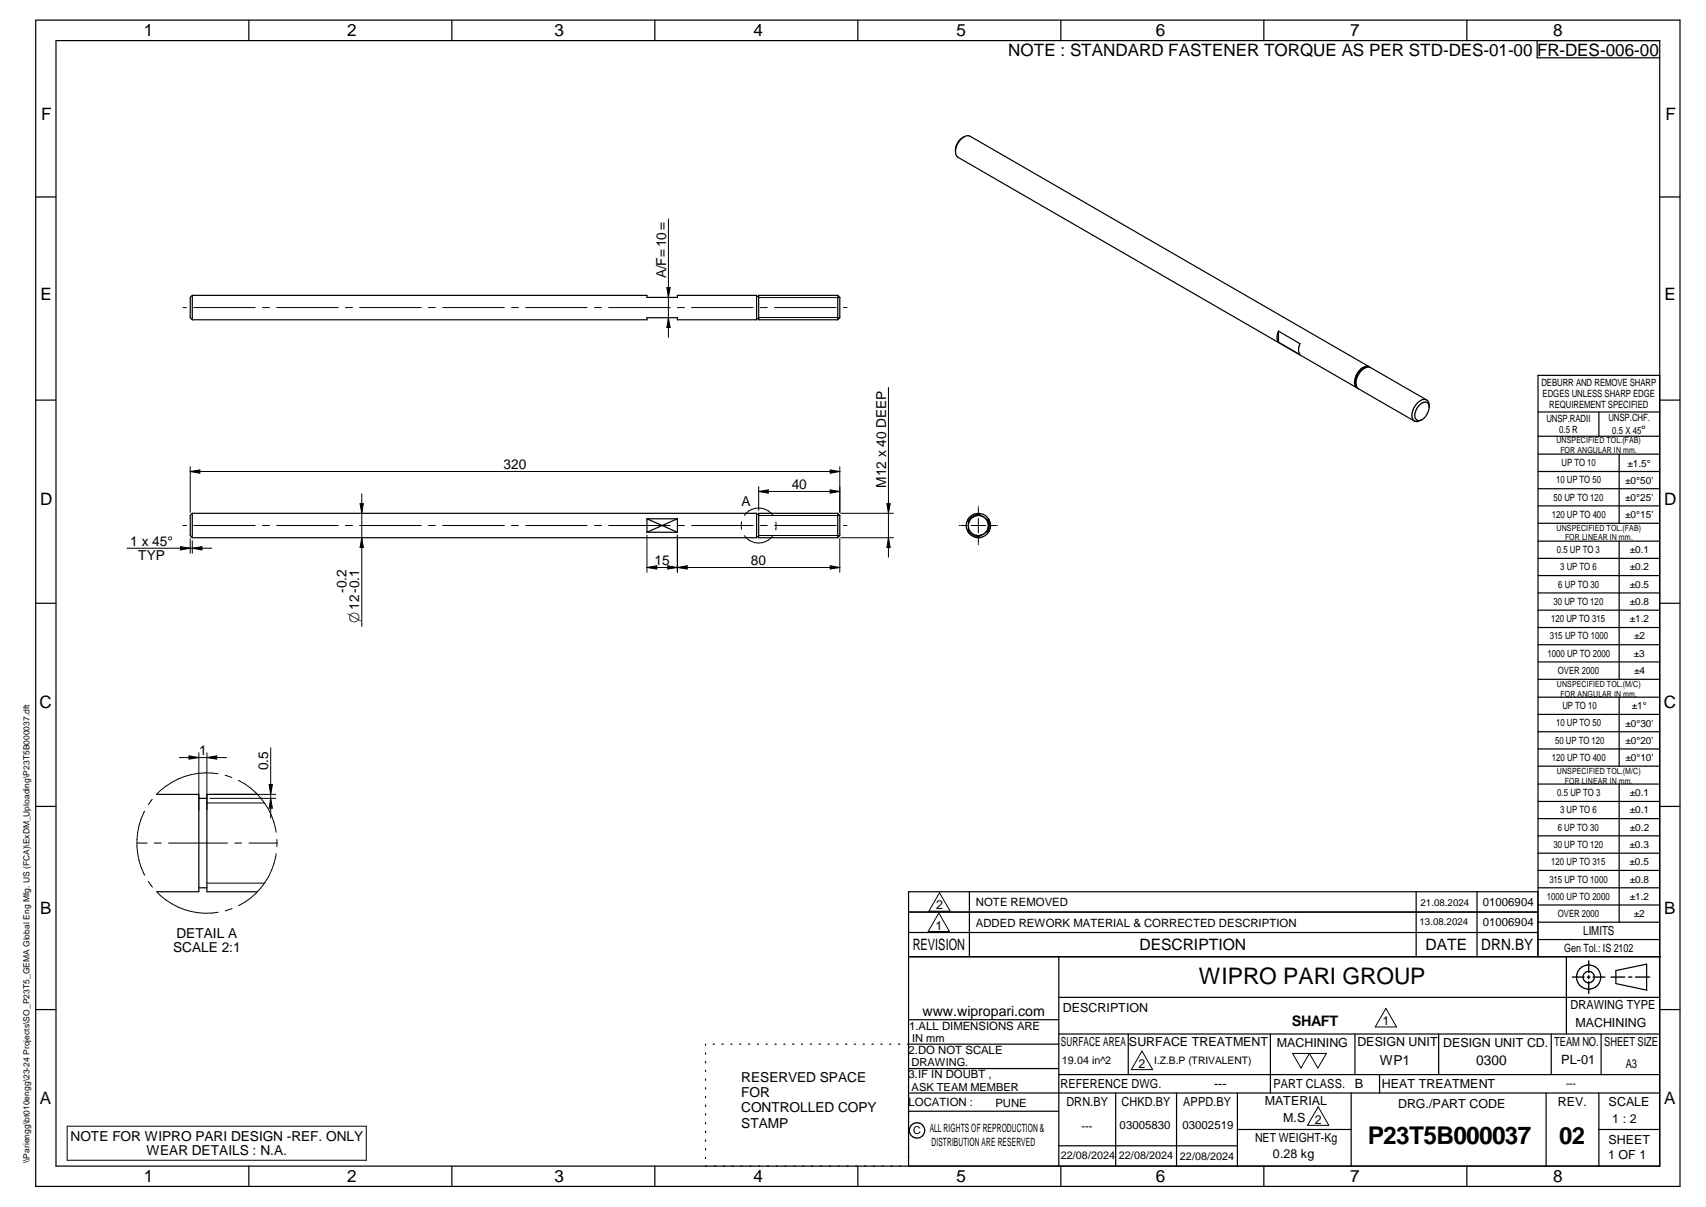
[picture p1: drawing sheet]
<svg xmlns="http://www.w3.org/2000/svg" width="420mm" height="297mm" viewBox="0 0 420 297" stroke-linecap="round" stroke-linejoin="round" font-family="sans-serif">
<g fill="none" stroke="#000" stroke-width=".3">
<path d="M8.8 5h405v287h-405zM13.8 10h395v277h-395zM61.3 5v5M111.3 5v5M161.3 5v5M211.3 5v5M261.3 5v5M311.3 5v5M361.3 5v5M378.6 10v4.2h30.2M237.4 33.7l-.3 .2a3.9 3.9 0 0 0-1.8 3M8.8 48.5h5"/>
<path d="M408.8 48.5h5M47.4 72.7l-.5 .5v5l.5 .5M47.4 72.7v6M47.4 72.7h111.9v.5h7.5v-.5h19.5v6h-19.5v-.5h-7.5v.5h-111.9M186.3 78.4h.5M186.3 72.9h.5M206.3 72.7v6M206.3 72.7h-19.5v6h19.5M206.3 72.7l.5 .5v5l-.5 .5M8.8 98.5h5M314.9 81.5l5.3 3.1a2.86 2.86 0 0 0 0 2.7l-5.3-3.1M314.9 81.5a2.87 2.87 0 0 0 0 2.7"/>
<path d="M314.9 81.5v2.7M334.2 95.5h.2M336.7 90.3a3.6 3.6 0 0 0-2.7 4.7M336.7 90.3a4 4 0 0 0-2.4 5.1l14 8.2M336.7 90.3l.9 .2 13.8 7.9M337.2 90.3l-98.3-56.8a2.75 2.75 0 0 0-3.2 2.1 2.53 2.53 0 0 0 .2 3.1l98.3 56.8M337.4 90.4a2.02 2.02 0 0 0-2.7 .9 3.7 3.7 0 0 0-.8 3.9l.3 .3M351.4 98.4a2.35 2.35 0 0 0-2.8 1.3l-.3 .6a2.49 2.49 0 0 0 .2 3.4h.9l.8-.4M351.4 98.4a1.83 1.83 0 0 1 .6 1.8M408.8 92.4h-30v143.1M408.8 98.5h5M350.2 103.3l-.4 .2"/>
<path d="M352 100.2l-.3 1.1a3.5 3.5 0 0 1-1.5 2M352 100.2a1.09 1.09 0 0 0-.5-1.1 1.09 1.09 0 0 0-1.3 .1 3.4 3.4 0 0 0-1.5 3.9l.6 .4h.4M378.8 101.4h30M378.8 107.4h30M378.8 111.8h30M378.8 116h30M393.8 101.4v6M398.8 111.8v17M47.4 126.3l-.5 .5v5l.5 .5M47.4 126.3v6M47.4 126.3h138.9v6h-138.9M159.3 127.7h7.5"/>
<path d="M159.3 131h7.5M159.3 127.7l7.5 3.3M159.3 127.7v3.3M166.8 127.7v3.3M166.8 127.7l-7.5 3.3M186.3 132.1h.5M186.3 126.6h.5M206.3 126.3v6M206.3 126.3h-19.5v6h19.5M206.3 126.3l.5 .5v5l-.5 .5M378.8 120.3h30M378.8 124.5h30"/>
<path d="M378.8 128.8h30M378.8 133.2h30M378.8 137.4h30M398.8 133.2v34M8.8 148.5h5M378.8 141.6h30M378.8 145.9h30M378.8 150.2h30M378.8 154.4h30M378.8 158.7h30M408.8 148.5h5M378.8 162.9h30"/>
<path d="M378.8 167.2h30M378.8 171.6h30M378.8 175.8h30M398.8 171.6v17M8.8 198.5h5M38.6 195.5h10.4v24h-10.4M49 196.5h2M63.4 195.5h-12.4v24h12.4M378.8 180.1h30M378.8 184.3h30M378.8 188.6h30M378.8 193h30"/>
<path d="M378.8 197.2h30M398.8 193v33.9M408.8 198.5h5M49 218.5h2M238.7 219.5v16M348.8 219.5v16M363.8 219.5v16M378.8 201.5h30M378.8 205.7h30M378.8 210h30M378.8 214.2h30M378.8 218.5h30"/>
<path d="M223.8 235.5h185.2M223.8 229.5h154.9M223.8 224.5h154.9M260.8 235.5v51.5M378.7 235.5v-16h-154.9v67.5M378.8 222.7h30M378.8 226.9h30M378.8 231.2h30M385.8 235.5v19M398 238.8l7.5-1.5v6.4l-7.5-1.6zM8.8 248.5h5M173.8 257v.3"/>
<path d="M173.8 259.1v.3M175.6 257h.3M177.8 257h.3M180 257h.3M182.1 257h.3M184.4 257h.2M186.5 257h.3M188.7 257h.3M190.9 257h.3M193 257h.3M195.2 257h.3M197.4 257h.3"/>
<path d="M199.5 257h.3M201.7 257h.3M203.9 257h.3M206.1 257h.3M208.2 257h.4M210.4 257h.3M212.6 257h.3M214.7 257h.4M216.9 257h.3M219.1 257h.3M221.3 257h.3M223.8 251h37"/>
<path d="M260.8 257h-37.3M260.8 245.4h148M260.8 254.5h148M277.9 254.5v10M312.9 254.5v14.5M333.7 254.5v10M354.3 254.5v10M382 254.5v10M394.3 254.5v10M408.8 248.5h5M173.8 261.2v.4M173.8 263.4v.3"/>
<path d="M173.8 265.6v.3M173.8 267.7v.3M173.8 269.8v.3M173.8 271.9v.4M173.8 274.1v.3M173.8 276.3v.3M173.8 278.4v.3M223.8 269h185M223.8 263h37M223.8 273.5h37M260.8 264.5h148M274.8 269v18"/>
<path d="M289.8 269v18M304.7 269v18M304.7 278h28.1M332.8 269v18M339.8 264.5v4.5M380.8 269v18M393.8 269v18M393.8 278h15M61.3 287v5M111.3 287v5M161.3 287v5M173.8 280.5v.3"/>
<path d="M173.8 282.7v.3M173.8 284.8v.3M211.3 287v5M260.8 282h43.9M261.3 287v5M311.3 287v5M361.3 287v5"/>
<circle cx="241" cy="129.3" r="3"/>
<circle cx="241" cy="129.3" r="2.49"/>
<circle cx="391.3" cy="240.5" r="2.99"/>
<circle cx="391.3" cy="240.5" r="1.41"/>
<circle cx="225.9" cy="278.2" r="1.89"/>
</g>
<g fill="none" stroke="#000" stroke-width=".25">
<path d="M164.6 53.9v29.1M45.1 75.7h.8M47.7 75.7h15.2M64.7 75.7h1.7M68.1 75.7h15.2M85.1 75.7h1.7M88.6 75.7h15.1M105.5 75.7h1.7M109 75.7h15.2M126 75.7h1.7M129.5 75.7h15.1M146.4 75.7h1.7"/>
<path d="M149.9 75.7h15.1M164.2 70.8h.8l-.4 2.4zM164.6 78.2l.4 2.4h-.8zM166.8 75.7h1.8M170.3 75.7h15.2M186.8 78.1h20M186.8 73.2h20M187.3 75.7h1.7M190.8 75.7h15.1M207.7 75.7h.9M218.8 95.3v41.8M46.9 114.9v11.2"/>
<path d="M46.9 116l2.3-.3v.8zM46.9 116h159.9M186.8 119.8v5.8M204.5 115.7l2.3 .3-2.3 .5zM206.8 114.9v11.2M31.3 134.9h20.8M44.4 134.5l2.5 .4-2.5 .4zM45.1 129.3h.8M46.9 132.5v3.6M47.4 133.1v3M47.4 134.9l2.3-.4v.8zM47.7 129.3h15.2"/>
<path d="M64.7 129.3h1.7M68.1 129.3h15.2M85.1 129.3h1.7M88.6 129.3h15.1M88.7 124h.8l-.4 2.3zM89.1 121.5v32.7M89.1 132.3l.4 2.4h-.8zM105.5 129.3h1.7M109 129.3h15.2M126 129.3h1.7M129.5 129.3h15.1M146.4 129.3h1.7"/>
<path d="M149.9 129.3h15.1M159.3 139.7h47.5M159.3 139.7l2.4-.5v.8zM159.3 131.7v9.1M164.5 139.2l2.3 .5-2.3 .3zM166.8 129.3h1.8M166.8 139.7l2.4-.5v.8zM166.8 131.7v9.1M170.3 129.3h15.2M182.6 128.5h.1M182.6 128.5v1.7M186.8 120.9l2.4-.3v.8z"/>
<path d="M186.8 120.9h20M186.8 131.8h20M186.8 126.9h20M187.3 129.3h1.7M190.4 126.8a4.3 4.3 0 0 0-7.1 .1M190.4 131.8a4.3 4.3 0 0 1-7.1 0M190.8 129.3h15.1M191.1 130.2h.1M191.1 128.5v1.7M204.5 120.6l2.3 .3-2.3 .5zM204.5 139.2l2.3 .5-2.3 .3zM206.8 132.5v8.3"/>
<path d="M207 132.3h13M207 126.3h13M207.7 129.3h.9M218.4 124h.8l-.4 2.3zM218.8 132.3l.4 2.4h-.8zM236.2 129.3h.1M236.6 129.3h1.6M238.4 130.3h.1M238.4 130.3a2.73 2.73 0 0 0 3 1.7M238.5 127.7v1M238.5 129.9v1.1M238.5 129.3a2.45 2.45 0 0 1 2.7-2.4 2.45 2.45 0 0 1 2.2 2.9 2.45 2.45 0 0 1-3.1 1.9"/>
<path d="M238.5 129.3l.1 .7M238.5 129.3h.1M239.2 129.3h3.6M241 124.6v.1M241 125v1.6M241 132v1.7M241 134v.1M241 127.6v3.5M241.4 126.7a2.63 2.63 0 0 0-3 1.7M243.1 127.6l.5 1.1 .1 .6M243.4 127.7v1M243.4 129.9v1.1"/>
<path d="M243.7 129.3l-.1 .7-.5 1.1M243.7 129.3h1.7M245.6 129.3h.1M35.6 199.6a17.3 17.3 0 0 0 0 15.8M37.5 196.7l-1 1.3M44.2 186.4h11.6M46.6 186l2.4 .4-2.4 .4zM49 185.3v14.1M51 197.6h14.1M51 186.4l2.4-.4v.8zM51 185.3v13.9M51.7 196.5h16.2"/>
<path d="M51.7 195.5h16.2M53.7 190.4a17.2 17.2 0 0 0-15 4.9M55.4 190.8l1.7 .5M58.7 192.1a17.2 17.2 0 0 1 9.3 12.7M66.3 193.1h.8l-.4 2.4zM66.7 196.5l.4 2.4h-.8zM66.7 184v17.3M33.7 207.5h2.5M36.5 216.9l1 1.4M38 207.5h1.7M38.7 219.6a16.9 16.9 0 0 0 15.1 4.9M41.5 207.5h14.5"/>
<path d="M51 217.3h14.1M57.8 207.5h1.7M61.3 207.5h6.9M68 210.1a17.2 17.2 0 0 1-9.3 12.8M68.2 206.6v.9M68.2 207.5v.8M231.4 219.7l2.6 4.5h-5.2zM57.1 223.6l-1.6 .6M231.2 224.7l2.6 4.5h-5.2zM281.3 258.7l2.6 4.5h-5.3zM318.3 259.2h8.4l-2.1 3.6-2.1-3.6-2.1 3.6zM341.3 248.2l2.6 4.5h-5.2z"/>
<path d="M16.5 277.2h73.7v8.3h-73.7zM324.6 272.4l2.7 4.5h-5.3z"/>
</g>
<path d="M391.3 236.5v2.9M387.3 240.5h2.8M390.9 240.5h.7M391.3 240.1v.7M391.3 241.6v2.9M392.3 240.5h3M396.8 240.5h3.4M401.1 240.5h.8M402.8 240.5h3.5" fill="none" stroke="#000" stroke-width=".34"/>
<g fill="#000">
<path d="M164.2 70.8h.8l-.4 2.4zM164.6 78.2l.4 2.4h-.8zM46.9 116l2.3-.3v.8zM204.5 115.7l2.3 .3-2.3 .5zM44.4 134.5l2.5 .4-2.5 .4zM47.4 134.9l2.3-.4v.8zM89.1 132.3l.4 2.4h-.8zM88.7 124h.8l-.4 2.3zM186.8 120.9l2.4-.3v.8zM204.5 120.6l2.3 .3-2.3 .5zM218.8 132.3l.4 2.4h-.8zM218.4 124h.8l-.4 2.3z"/>
<path d="M159.3 139.7l2.4-.5v.8zM164.5 139.2l2.3 .5-2.3 .3zM166.8 139.7l2.4-.5v.8zM204.5 139.2l2.3 .5-2.3 .3zM46.6 186l2.4 .4-2.4 .4zM51 186.4l2.4-.4v.8zM66.7 196.5l.4 2.4h-.8zM66.3 193.1h.8l-.4 2.4z"/>
</g>
<text font-size="6" x="336.9" y="281.6">P23T5B000037</text>
<text font-size="5.9" x="384" y="281.6">02</text>
<text font-size="5.6" x="295.3" y="242.2">WIPRO PARI GROUP</text>
<g font-size="4.2">
<text x="35.4" y="9">1</text>
<text x="85.5" y="8.9">2</text>
<text x="136.6" y="9">3</text>
<text x="185.6" y="9">4</text>
<text x="235.6" y="9">5</text>
<text x="284.6" y="8.8">6</text>
<text x="332.6" y="9">7</text>
<text x="382.6" y="9">8</text>
<text x="248.3" y="13.8">NOTE : STANDARD FASTENER TORQUE AS PER STD-DES-01-00 FR-DES-006-00</text>
<text x="10.1" y="29.6">F</text>
<text x="410.2" y="29.6">F</text>
<text x="9.9" y="73.9">E</text>
<text x="409.9" y="73.9">E</text>
<text x="9.9" y="124.2">D</text>
<text x="409.9" y="124.2">D</text>
<text x="9.7" y="174.3">C</text>
<text x="409.7" y="174.3">C</text>
<text x="9.9" y="225">B</text>
<text x="409.8" y="225">B</text>
<text x="9.8" y="271.7">A</text>
<text x="409.8" y="271.7">A</text>
<text x="35.4" y="291">1</text>
<text x="85.5" y="290.9">2</text>
<text x="136.6" y="291">3</text>
<text x="185.6" y="291">4</text>
<text x="235.6" y="291">5</text>
<text x="284.6" y="290.8">6</text>
<text x="332.6" y="291">7</text>
<text x="382.6" y="291">8</text>
</g>
<g font-size="3.9">
<text x="224.8" y="233.8">REVISION</text>
<text x="280.7" y="233.8">DESCRIPTION</text>
<text x="351.1" y="233.8">DATE</text>
<text x="364.8" y="233.8">DRN.BY</text>
</g>
<text font-size="3.7" x="88.5" y="153.3" transform="rotate(-90 88.5 153.3)">O12-0.1</text>
<text font-size="3.6" x="318.2" y="252.6">SHAFT</text>
<text font-size="3.5" x="227.2" y="250">www.wipropari.com</text>
<g font-size="3.4">
<text x="164" y="68.5" transform="rotate(-90 164 68.5)">A/F=10=</text>
<text x="124" y="115.4">320</text>
<text x="182.6" y="124.5">A</text>
<text x="195" y="120.4">40</text>
<text x="218.2" y="120" transform="rotate(-90 218.2 120)">M12 x 40 DEEP</text>
<text x="32.1" y="134.3">1 x 45°</text>
<text x="34.1" y="137.9">TYP</text>
<text x="161.2" y="139.1">15</text>
<text x="184.9" y="139.1">80</text>
<text x="85.4" y="145.9" transform="rotate(-90 85.4 145.9)">-0.2</text>
<text x="49" y="185.8">1</text>
<text x="66.1" y="189.6" transform="rotate(-90 66.1 189.6)">0.5</text>
<text x="43.5" y="230.8">DETAIL A</text>
<text x="42.7" y="234.4">SCALE 2:1</text>
<text x="339.8" y="262.2">WP1</text>
<text x="363.6" y="262">0300</text>
<text x="182.6" y="266.2">RESERVED SPACE</text>
<text x="182.6" y="270">FOR</text>
<text x="182.6" y="273.7">CONTROLLED COPY</text>
<text x="17.4" y="280.8">NOTE FOR WIPRO PARI DESIGN -REF. ONLY</text>
<text x="182.6" y="277.5">STAMP</text>
<text x="36.1" y="284.4">WEAR DETAILS : N.A.</text>
</g>
<g font-size="3.1">
<text x="230.5" y="223.8">2</text>
<text x="230.4" y="228.8">1</text>
<text x="389.9" y="230.2">LIMITS</text>
<text x="261.8" y="249">DESCRIPTION</text>
<text x="386.8" y="248.4">DRAWING TYPE</text>
<text x="261.3" y="257.5">SURFACE AREA</text>
<text x="278" y="257.5">SURFACE TREATMENT</text>
<text x="314.5" y="257.6">MACHINING</text>
<text x="334.3" y="257.5">DESIGN UNIT</text>
<text x="340.5" y="252.3">1</text>
<text x="355.4" y="257.6">DESIGN UNIT CD.</text>
<text x="382.8" y="257.3">TEAM NO.</text>
<text x="388" y="252.8">MACHINING</text>
<text x="395.1" y="257.4">SHEET SIZE</text>
<text x="280.4" y="262.8">2</text>
<text x="384.5" y="261.9">PL-01</text>
<text x="400.4" y="262.8">A3</text>
<text x="261.2" y="267.8">REFERENCE DWG.</text>
<text x="299" y="267.8">---</text>
<text x="313.6" y="267.7">PART CLASS.</text>
<text x="333.7" y="267.7">B</text>
<text x="340.3" y="267.7">HEAT TREATMENT</text>
<text x="262.6" y="272.2">DRN.BY</text>
<text x="276.2" y="272.1">CHKD.BY</text>
<text x="291.4" y="272.2">APPD.BY</text>
<text x="311.5" y="272">MATERIAL</text>
<text x="344.3" y="272.6">DRG./PART CODE</text>
<text x="383.7" y="272.2">REV.</text>
<text x="396.2" y="272.3">SCALE</text>
<text x="309.1" y="280.9">NET WEIGHT-Kg</text>
<text x="316" y="276.1">M.S</text>
<text x="323.8" y="276.5">2</text>
<text x="396.1" y="281.4">SHEET</text>
<text x="397.1" y="276.4">1 : 2</text>
<text x="313.5" y="285.1">0.28 kg</text>
<text x="396.1" y="285.3">1 OF 1</text>
</g>
<text font-size="3" x="404.2" y="106.8">°</text>
<g font-size="2.8">
<text x="240.4" y="223">NOTE REMOVED</text>
<text x="365.2" y="223">01006904</text>
<text x="365.2" y="227.9">01006904</text>
<text x="240.4" y="228">ADDED REWORK MATERIAL &amp; CORRECTED DESCRIPTION</text>
<text x="385.2" y="234.4">Gen Tol.: IS 2102</text>
<text x="223.9" y="253.4">1.ALL DIMENSIONS ARE</text>
<text x="223.8" y="259.3">2.DO NOT SCALE</text>
<text x="223.8" y="265.4">3.IF IN DOUBT ,</text>
<text x="223.8" y="272.2">LOCATION :</text>
<text x="245.1" y="272.4">PUNE</text>
<text x="229" y="278.7">ALL RIGHTS OF REPRODUCTION &amp;</text>
<text x="266.4" y="278">---</text>
<text x="275.7" y="277.7">03005830</text>
<text x="291.2" y="277.9">03002519</text>
<text x="229.4" y="282.1">DISTRIBUTION ARE RESERVED</text>
</g>
<g font-size="2.7">
<text x="224.7" y="256.4">IN mm</text>
<text x="224.5" y="262.4">DRAWING.</text>
<text x="261.5" y="261.9">19.04 in^2</text>
<text x="224.5" y="268.4">ASK TEAM MEMBER</text>
<text x="224.9" y="279.2">C</text>
<text x="261.3" y="285.2">22/08/2024</text>
<text x="275.6" y="285.2">22/08/2024</text>
<text x="290.6" y="285.4">22/08/2024</text>
</g>
<g font-size="2.5">
<text x="379.6" y="95">DEBURR AND REMOVE SHARP</text>
<text x="379.9" y="97.7">EDGES UNLESS SHARP EDGE</text>
<text x="381.5" y="100.5">REQUIREMENT SPECIFIED</text>
<text x="380.9" y="103.8">UNSP.RADII</text>
<text x="384" y="106.6">0.5 R</text>
<text x="396.1" y="103.6">UNSP.CHF.</text>
<text x="397.1" y="106.8">0.5 X 45</text>
<text x="383.2" y="119">10 UP TO 50</text>
<text x="384.6" y="114.7">UP TO 10</text>
<text x="400.3" y="119">±0°50'</text>
<text x="400.8" y="114.8">±1.5°</text>
<text x="382.6" y="123.2">50 UP TO 120</text>
<text x="400.3" y="123.2">±0°25'</text>
<text x="382.2" y="127.4">120 UP TO 400</text>
<text x="400.3" y="127.4">±0°15'</text>
<text x="383.4" y="136.1">0.5 UP TO 3</text>
<text x="401.4" y="136.1">±0.1</text>
<text x="384.2" y="140.4">3 UP TO 6</text>
<text x="401.4" y="140.3">±0.2</text>
<text x="382.6" y="148.8">30 UP TO 120</text>
<text x="383.8" y="144.6">6 UP TO 30</text>
<text x="401.4" y="148.9">±0.8</text>
<text x="401.4" y="144.7">±0.5</text>
<text x="382" y="153.1">120 UP TO 315</text>
<text x="401.4" y="153.1">±1.2</text>
<text x="381.2" y="161.6">1000 UP TO 2000</text>
<text x="381.7" y="157.4">315 UP TO 1000</text>
<text x="402.4" y="161.6">±3</text>
<text x="402.5" y="157.4">±2</text>
<text x="383.7" y="165.9">OVER 2000</text>
<text x="402.5" y="165.9">±4</text>
<text x="383.2" y="178.8">10 UP TO 50</text>
<text x="384.8" y="174.5">UP TO 10</text>
<text x="400.3" y="178.8">±0°30'</text>
<text x="401.9" y="174.6">±1°</text>
<text x="383" y="183">50 UP TO 120</text>
<text x="400.3" y="183.1">±0°20'</text>
<text x="382.2" y="187.3">120 UP TO 400</text>
<text x="400.3" y="187.3">±0°10'</text>
<text x="383.5" y="195.9">0.5 UP TO 3</text>
<text x="401.4" y="196">±0.1</text>
<text x="384.2" y="200.1">3 UP TO 6</text>
<text x="401.4" y="200.2">±0.1</text>
<text x="382.6" y="208.7">30 UP TO 120</text>
<text x="383.7" y="204.4">6 UP TO 30</text>
<text x="401.4" y="208.7">±0.3</text>
<text x="401.4" y="204.4">±0.2</text>
<text x="382" y="213">120 UP TO 315</text>
<text x="401.4" y="212.9">±0.5</text>
<text x="381" y="221.4">1000 UP TO 2000</text>
<text x="381.6" y="217.2">315 UP TO 1000</text>
<text x="401.4" y="221.4">±1.2</text>
<text x="401.4" y="217.2">±0.8</text>
<text x="383.7" y="225.7">OVER 2000</text>
<text x="402.4" y="225.7">±2</text>
<text x="284.3" y="261.9">I.Z.B.P (TRIVALENT)</text>
<text x="385.7" y="267.5">---</text>
</g>
<g font-size="2.4">
<text x="349.6" y="227.7">13.08.2024</text>
<text x="349.9" y="223">21.08.2024</text>
</g>
<g font-size="2.1">
<text x="383.3" y="109.1">UNSPECIFIED TOL.(FAB)</text>
<text x="384.3" y="111.4">FOR ANGULAR IN mm.</text>
<text x="383.4" y="130.6">UNSPECIFIED TOL.(FAB)</text>
<text x="385.4" y="133">FOR LINEAR IN mm.</text>
<text x="383.4" y="169">UNSPECIFIED TOL.(M/C)</text>
<text x="384.3" y="171.4">FOR ANGULAR IN mm.</text>
<text x="383.4" y="190.5">UNSPECIFIED TOL.(M/C)</text>
<text x="385.4" y="192.8">FOR LINEAR IN mm.</text>
<text x="7.2" y="286.3" transform="rotate(-90 7.2 286.3)">\\Pariengg\bt010engg\23-24 Projects\SO_P23T5_GEMA Global Eng Mfg. US (FCA)\ExDM_Uploading\P23T5B000037.dft</text>
</g>
</svg>
